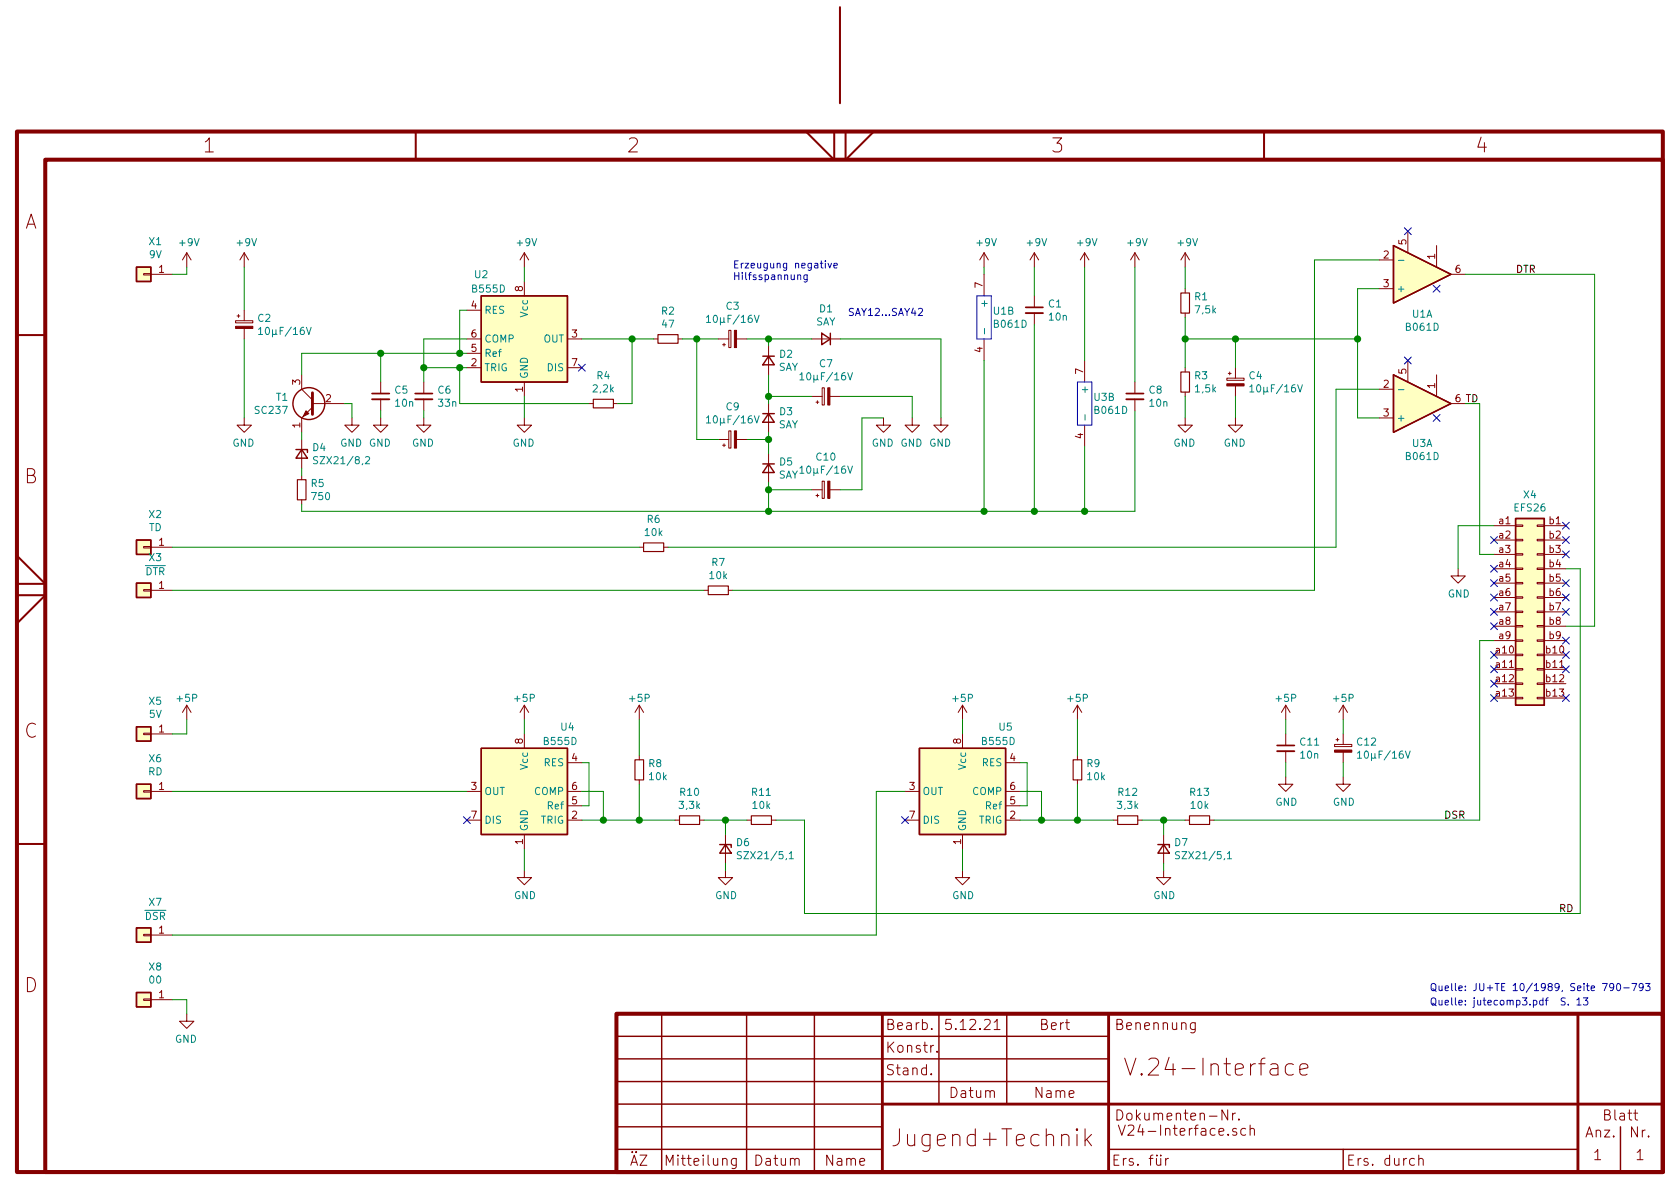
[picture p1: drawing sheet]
<svg xmlns="http://www.w3.org/2000/svg" width="297mm" height="210mm" viewBox="0 0 297 210" stroke-linecap="round" stroke-linejoin="round" font-family="sans-serif">
<path d="M3 23.3h291v184h-291zM8 28.2h286v179.1h-286zM109 179.3h185v28h-185z" fill="none" stroke="#840000" stroke-width=".71"/>
<path d="M148.5 1.3v17M73.5 23.3v4.9M142.5 23.3l5 5v-5M149.5 23.3v5l5-5M223.5 23.3v5M3 59.3h5M3 98.3l5 4.9h-5M3 105.3h5l-5 5M3 149.2h5" fill="none" stroke="#840000" stroke-width=".36"/>
<g fill="none" stroke="#840000" stroke-width=".18">
<path d="M25.4 48.4h1.3v.2h-1.3zM26.7 48.5h3.8M33 44.7v2.5M33 44.7l-.7 1.3M33 44.7l.8 1.3M41.7 56.7h3v.4h-3zM41.9 55.9h.5M42.2 55.6v.5M43.2 44.7l-.8 1.3M43.2 44.7v2.5M43.2 54.9v1.8M43.2 58.1v1.8"/>
<path d="M43.2 44.7l.7 1.3M82.5 59.9h2.6M82.5 54.9h2.6M92.7 44.7v2.5M92.7 49.8v2.5M92.7 44.7l-.8 1.3M92.7 44.7l.8 1.3M100.3 59.9h2.6M115.6 59.9h.7M119.9 59.9h.7M127 59.9h1.9M128.9 58.4h.3v3.1h-.3z"/>
<path d="M130.2 59.9h1.9M143.5 59.9h5.1M174 44.7l-.8 1.3M174 44.7v2.5M174 48.5v3.8M174 59.9v3.8M174 44.7l.8 1.3M182.9 44.7v2.5M182.9 52.3v2.1M182.9 55.4v2M182.9 44.7l-.8 1.3M182.9 44.7l.7 1.3"/>
<path d="M191.8 44.7l-.8 1.3M191.8 44.7v2.5M191.8 44.7l.7 1.3M200.7 44.7v2.5M200.7 44.7l-.8 1.3M200.7 44.7l.7 1.3M209.5 44.7v2.5M209.5 51v.8M209.5 55.4v.7M209.5 44.7l-.7 1.3M209.5 44.7l.8 1.3M243.8 46h2.6"/>
<path d="M243.8 51h2.6M248.9 40.9v3.8M254 43.4v3.8M256.5 48.5h2.6M43.2 73.9v1.3h-1.3l1.3 1.2 1.2-1.2h-1.2M53.3 66.3v2.5l1.9 1.9M53.3 77.7v5.1M55.2 72l-1.9 1.9v2.5M55.2 71.4h5.8M62.2 73.9v1.3h-1.2l1.2 1.2 1.3-1.2h-1.3M67.3 73.9v1.3h-1.3l1.3 1.2 1.3-1.2h-1.3M67.3 67.6v2"/>
<path d="M67.3 70.6v2M74.9 73.9v1.3h-1.2l1.2 1.2 1.3-1.2h-1.3M74.9 67.6v2M74.9 70.6v2M82.5 65h2.6M82.5 62.5h2.6M92.7 73.9v1.3h-1.3l1.3 1.2 1.3-1.2h-1.3M92.7 67.6v2.5M100.3 65h2.6M104.1 71.4h.8M108.5 71.4h.7M127 77.7h1.9"/>
<path d="M127.8 61h.5M127.8 78.7h.5M128 60.7v.5M128 78.5v.5M128.9 76.2h.3v3h-.3zM130.2 77.7h1.9M135.9 61.2v5.1M135.9 71.4v5M143.5 70.1h1.9M144.3 71.1h.5M144.5 70.9v.5M145.4 68.6h.3v3h-.3z"/>
<path d="M146.7 70.1h1.9M156.2 73.9v1.3h-1.3l1.3 1.2 1.3-1.2h-1.3M161.3 73.9v1.3h-1.3l1.3 1.2 1.3-1.2h-1.3M166.4 73.9v1.3h-1.3l1.3 1.2 1.2-1.2h-1.2M191.8 63.7v3.9M191.8 75.2v3.8M200.7 67.6v2M200.7 70.6v2M209.5 73.9v1.3h-1.2l1.2 1.2 1.3-1.2h-1.3M209.5 65v.8M209.5 69.3v.8M216.9 66.9h3.1v.4h-3.1z"/>
<path d="M217.2 66h.5M217.4 65.8v.5M218.4 73.9v1.3h-1.2l1.2 1.2 1.3-1.2h-1.3M218.4 65v1.9M218.4 68.2v1.9M243.8 68.8h2.6M243.8 73.9h2.6M248.9 63.7v3.9M254 66.3v3.8M256.5 71.4h2.6M25.4 96.6h1.3v.3h-1.3zM26.7 96.8h3.8"/>
<path d="M53.3 84.1v.7M53.3 88.4v.7M113 96.8h.8M117.3 96.8h.8M135.9 80.3v5M143.5 86.6h1.9M144.3 87.6h.5M144.5 87.4v.5M145.4 85.1h.3v3h-.3zM146.7 86.6h1.9M264.2 93h3.8M264.2 95.5h3.8"/>
<path d="M264.2 98h3.8M268 97.9h1.2v.3h-1.2zM268 95.4h1.2v.2h-1.2zM268 92.8h1.2v.3h-1.2zM271.8 97.9h1.2v.3h-1.2zM271.8 95.4h1.2v.2h-1.2zM271.8 92.8h1.2v.3h-1.2zM273 93h3.9M273 95.5h3.9M273 98h3.9M25.4 104.3h1.3v.2h-1.3zM26.7 104.4h3.8"/>
<path d="M124.5 104.4h.7M128.8 104.4h.7M257.8 100.6v1.2h1.3l-1.3 1.3-1.3-1.3h1.3M264.2 115.8h3.8M264.2 118.4h3.8M264.2 100.6h3.8M264.2 103.1h3.8M264.2 105.7h3.8M264.2 108.2h3.8M264.2 110.7h3.8M264.2 113.3h3.8M268 113.2h1.2v.2h-1.2z"/>
<path d="M268 115.7h1.2v.2h-1.2zM268 118.2h1.2v.3h-1.2zM268 110.6h1.2v.3h-1.2zM268 105.5h1.2v.3h-1.2zM268 103h1.2v.2h-1.2zM268 100.5h1.2v.2h-1.2zM268 108.1h1.2v.2h-1.2zM271.8 113.2h1.2v.2h-1.2zM271.8 115.7h1.2v.2h-1.2zM271.8 118.2h1.2v.3h-1.2zM271.8 110.6h1.2v.3h-1.2zM271.8 105.5h1.2v.3h-1.2z"/>
<path d="M271.8 103h1.2v.2h-1.2zM271.8 100.5h1.2v.2h-1.2zM271.8 108.1h1.2v.2h-1.2zM273 115.8h3.9M273 118.4h3.9M273 100.6h3.9M273 103.1h3.9M273 105.7h3.9M273 108.2h3.9M273 110.7h3.9M273 113.3h3.9M25.4 139.8h1.3v.3h-1.3z"/>
<path d="M25.4 129.7h1.3v.2h-1.3zM26.7 139.9h3.8M26.7 129.8h3.8M33 124.7l.8 1.3M33 124.7v2.5M33 124.7l-.7 1.3M82.5 139.9h2.6M92.7 124.7v2.5M92.7 129.8v2.5M92.7 124.7l.8 1.3M92.7 124.7l-.8 1.3M100.3 139.9h2.6"/>
<path d="M100.3 134.9h2.6M113 124.7v2.5M113 133.6v.8M113 137.9v.8M113 124.7l.8 1.3M113 124.7l-.7 1.3M160 139.9h2.6M170.2 124.7l.7 1.3M170.2 124.7v2.5M170.2 129.8v2.5M170.2 124.7l-.8 1.3M177.8 139.9h2.5"/>
<path d="M177.8 134.9h2.5M190.5 124.7v2.5M190.5 133.6v.8M190.5 137.9v.8M190.5 124.7l.8 1.3M190.5 124.7l-.8 1.3M227.3 137.4v1.3h1.3l-1.3 1.2-1.2-1.2h1.2M227.3 124.7l.8 1.3M227.3 124.7v2.5M227.3 129.8v2M227.3 132.8v2.1M227.3 124.7l-.7 1.3"/>
<path d="M236 131.6h3v.4h-3zM236.2 130.8h.5M236.5 130.6v.5M237.5 137.4v1.3h1.3l-1.3 1.2-1.3-1.2h1.3M237.5 124.7l.8 1.3M237.5 124.7v2.5M237.5 129.8v1.8M237.5 133v1.9M237.5 124.7l-.8 1.3M264.2 120.9h3.8M264.2 123.4h3.8M268 120.8h1.2v.2h-1.2z"/>
<path d="M268 123.3h1.2v.3h-1.2zM271.8 120.8h1.2v.2h-1.2zM271.8 123.3h1.2v.3h-1.2zM273 120.9h3.9M273 123.4h3.9M82.5 145h2.6M92.7 153.9v1.3h1.3l-1.3 1.3-1.3-1.3h1.3M92.7 147.6v2.5M100.3 145h2.6M100.3 142.5h2.6M119.4 145h.7M123.7 145h.8"/>
<path d="M128.3 153.9v1.3h1.2l-1.2 1.3-1.3-1.3h1.3M128.3 147.6v5M132.1 145h.7M136.4 145h.8M160 145h2.6M170.2 153.9v1.3h1.2l-1.2 1.3-1.3-1.3h1.3M170.2 147.6v2.5M177.8 145h2.5M177.8 142.5h2.5M196.8 145h.8M201.2 145h.7M205.7 153.9v1.3h1.3l-1.3 1.3-1.2-1.3h1.2"/>
<path d="M205.7 147.6v5M209.5 145h.8M213.9 145h.7M25.4 165.2h1.3v.3h-1.3zM25.4 176.7h1.3v.2h-1.3zM26.7 165.3h3.8M26.7 176.8h3.8M33 179.3v1.3h-1.3l1.3 1.3 1.3-1.3h-1.3M164.6 189.9l.1 .1-.1 .1v-.2v.2M164.7 181.9v.2l-.1-.1 .1-.1v.2M165.7 185.9v.2M175.8 182.1h1"/>
<path d="M191.8 199.6v3M211.3 180.8v1.5a.5 .5 0 0 1-.8 .3M211.3 180.9l-.5-.1-.3 .4v.7l.3 .2 .5-.1M217.1 196.3v1.8l-1-1.8v1.8M217.9 196.8v1.3M218.4 196.8l-.3 .1-.2 .3M218.6 199.6l-.4-.1-.3 .3 .1 .3 .6 .1v.5l-.2 .1-.5-.1M219 197.9v.2M220.2 199.6l-.1-.1a.56 .56 0 0 0-.7 .4v.5a.56 .56 0 0 0 .7 .4l.1-.1M221 199.7a.44 .44 0 0 1 .8 .1v1M221 199v1.8M228.7 188.3l-.3-.2h-.6l-.4 .3-.1 .3v.8l.2 .5 .3 .1h.6l.3-.1"/>
<path d="M229.8 189.1l1.4-.3-.1-.5-.3-.2h-.5l-.3 .2-.2 .2v1.2l.2 .3 .3 .1h.5l.3-.1M130.2 204.8v1.5a.49 .49 0 0 1-.8 .3M130.2 204.9l-.2-.1a.56 .56 0 0 0-.7 .4v.5a.56 .56 0 0 0 .7 .4l.2-.1M192.1 201.5l.9 1.1M193 200.6l-1.2 1.1M206.1 204.8v1.3M206.6 204.8l-.3 .1-.2 .3M250.9 205l.2-.2 .4 .1 .1 1.2M250.9 204.3v1.8"/>
</g>
<g fill="none" stroke="#840000" stroke-width=".25">
<path d="M24.1 47.2h2.6v2.6h-2.6zM85.1 52.3h15.2v15.3h-15.2zM145.3 58.9l1.5 1-1.5 1.1zM146.8 58.9v2.1M246.4 43.4l10.1 5.1-10.1 5.1zM52.3 79.5h2.1v.5M53.3 79.5l1.1 1.5h-2.1zM134.9 73.1h2M134.9 63h2M135.9 73.1l1 1.6h-2zM135.9 63l1 1.5h-2zM246.4 66.3l10.1 5.1-10.1 5z"/>
<path d="M24.1 95.5h2.6v2.5h-2.6zM134.9 82h2M135.9 82l1 1.6h-2zM268 91.7h5v33h-5zM24.1 103.1h2.6v2.6h-2.6zM24.1 138.7h2.6v2.5h-2.6zM24.1 128.5h2.6v2.6h-2.6zM85.1 132.3h15.2v15.3h-15.2zM162.6 132.3h15.2v15.3h-15.2zM127.3 149.3h2v.6M128.3 149.3l1 1.6h-2zM204.7 149.3h2.1v.6"/>
<path d="M205.7 149.3l1.1 1.6h-2.1zM24.1 164.1h2.6v2.5h-2.6zM24.1 175.5h2.6v2.5h-2.6zM117 179.3v28M132 179.3v28M144 179.3v28M166 179.3v15.9M178 179.3v15.9M109 183.3h87M109 187.2h87M109 191.3h87M109 199.3h47"/>
<path d="M109 195.2h47M286.5 199.3v8M109 203.2h47M196 203.2h83M237.5 203.2v4.1"/>
<circle cx="54.6" cy="71.4" r="2.82"/>
</g>
<path d="M55.2 69.5v3.8M156 179.3v28M196 179.3v28M279 179.3v28M156 195.2h138" fill="none" stroke="#840000" stroke-width=".51"/>
<g fill="none" stroke="#840000" stroke-width=".2">
<path d="M116.3 59.2h3.6v1.5h-3.6zM208.8 51.8h1.5v3.6h-1.5zM104.9 70.6h3.6v1.5h-3.6zM208.8 65.8h1.5v3.5h-1.5zM52.6 84.8h1.5v3.6h-1.5zM113.8 96h3.5v1.5h-3.5zM125.2 103.6h3.6v1.6h-3.6zM112.3 134.4h1.5v3.5h-1.5zM189.7 134.4h1.6v3.5h-1.6zM120.1 144.3h3.6v1.5h-3.6zM132.8 144.3h3.6v1.5h-3.6zM197.6 144.3h3.6v1.5h-3.6z"/>
<path d="M210.3 144.3h3.6v1.5h-3.6z"/>
</g>
<g fill="#840000" stroke="#840000" stroke-width=".18">
<path d="M129.8 58.4h.4v3.1h-.4z"/>
<path d="M216.9 67.9h3.1v.3h-3.1z"/>
<path d="M129.8 76.2h.4v3h-.4z"/>
<path d="M146.4 85.1h.3v3h-.3z"/>
<path d="M146.4 68.6h.3v3h-.3z"/>
<path d="M236 132.6h3v.4h-3z"/>
<path d="M54.1 72.6l.5 .5-1 .6z"/>
<path d="M41.7 57.7h3v.4h-3z"/>
</g>
<g fill="none" stroke="#008484" stroke-width=".18">
<path d="M45.7 58.2l.4-.3v1.3M45.7 59.2h.7M54.2 57.9l.4 1.3 .4-1.3M124.9 56.1l.4-.4v1.3M124.9 57h.7M133.4 55.7l.4 1.3 .4-1.3M174.1 58.1v.9M247.2 46h1M124.9 73.9l.4-.4v1.3M124.9 74.8h.7M133.4 73.5l.4 1.3 .4-1.3M141.4 66.3l.4-.4v1.3"/>
<path d="M141.4 67.2h.7M149.9 65.9l.4 1.3 .4-1.3M191.8 73.3v1M221 68.4l.3-.4v1.3M221 69.3h.7M229.4 68l.5 1.3 .4-1.3M247.2 68.9h1M56.2 80.8l-.5-.1-.2 .2-.1 .2 .1 .2 .5 .2 .2 .3-.3 .2h-.5M64.6 80.9l.5-.2 .3 .4-.8 .9h.8M141.4 82.8l.4-.4v1.3M141.4 83.7h.7M149.9 82.4l.4 1.3 .4-1.3"/>
<path d="M240 133.2l.4-.4v1.3M240 134.1h.7M248.5 132.8l.4 1.3 .4-1.3M131.1 150.7l-.5-.1-.2 .1v.2l.1 .2 .5 .2 .1 .3-.3 .3-.4-.1M139.5 150.9l.4-.3v1.3M139.5 151.9h.8M208.6 150.7l-.5-.1-.2 .1-.1 .2 .1 .2 .5 .2 .2 .3-.3 .3-.5-.1M217 150.9l.4-.3v1.3M217 151.9h.8"/>
</g>
<g fill="#ffffc2" stroke="#ffffc2" stroke-width=".18">
<path d="M24.1 95.5h2.6v2.5h-2.6z"/>
<path d="M24.1 164.1h2.6v2.5h-2.6z"/>
<path d="M24.1 138.7h2.6v2.5h-2.6z"/>
<path d="M24.1 103.1h2.6v2.6h-2.6z"/>
<path d="M246.4 43.4l10.1 5.1-10.1 5.1z"/>
<path d="M85.1 132.3h15.2v15.3h-15.2z"/>
<path d="M268 91.7h5v33h-5z"/>
<path d="M162.6 132.3h15.2v15.3h-15.2z"/>
<path d="M24.1 175.5h2.6v2.5h-2.6z"/>
<path d="M24.1 128.5h2.6v2.6h-2.6z"/>
<path d="M24.1 47.2h2.6v2.6h-2.6z"/>
<path d="M246.4 66.3l10.1 5.1-10.1 5z"/>
<path d="M85.1 52.3h15.2v15.3h-15.2z"/>
</g>
<path d="M181.4 55.4h3M65.8 70.6h3M73.4 70.6h3.1M199.1 70.6h3.1M225.8 132.8h3.1" fill="none" stroke="#840000" stroke-width=".33"/>
<path d="M181.4 54.4h3M65.8 69.6h3M73.4 69.6h3.1M199.1 69.6h3.1M225.8 131.8h3.1" fill="none" stroke="#840000" stroke-width=".3"/>
<g fill="none" stroke="#0000c2" stroke-width=".18">
<path d="M141 48.7l.2-.1 .3 .1 .1 .7M142.7 48.6v1.2l-.2 .1-.3-.1M142.7 48.7l-.3-.1-.3 .2 .1 .6h.5M145.9 46.1v.1M145.9 46.6v.8M146.4 46.6l.3 .8 .3-.8M147.4 47l.7-.1-.1-.3h-.4l-.2 .1 .1 .6h.5M162.4 54.7l.5-.2 .2 .4-.8 .9h.8M172.7 52.3h2.6v7.6h-2.6zM190.5 67.6h2.5v7.6h-2.5zM276.7 176.5l-.4-.1-.2 .2v.3l.5 .3 .1 .3-.2 .2h-.5M277.3 177.6v.1"/>
<path d="M278.8 176.8l.4-.4v1.3M278.8 177.7h.7M280 176.4h.7l-.4 .5 .4 .2v.4l-.2 .2-.5-.1M283.3 173.9h.9l-.6 1.3M285.3 174.5l-.2 .2h-.3l-.2-.2 .1-.5 .1-.1h.3l.2 .3a.97 .97 0 0 1-.2 .9l-.4 .1M285.9 174l.2-.1a.67 .67 0 0 1 .5 .6 .67 .67 0 0 1-.5 .7l-.2-.1-.1-.4zM287.1 174.7h1M288.5 173.9h.9l-.6 1.3M290.5 174.5l-.2 .2-.4-.1-.1-.1 .1-.5 .1-.1h.3l.2 .3a.97 .97 0 0 1-.2 .9l-.4 .1M291 173.9h.7l-.4 .5 .4 .1v.4l-.2 .3-.5-.1"/>
</g>
<g fill="none" stroke="#008400" stroke-width=".18">
<path d="M33 47.2v1.3h-2.5M43.2 47.2v7.7M43.2 59.9v14M82.5 59.9h-7.6v7.7M82.5 54.9h-1.2v7.6M92.7 47.2v2.6M102.9 59.9h12.7M111.8 59.9v11.5h-2.6M120.6 59.9h6.4M123.2 59.9v17.8h3.8M132.1 59.9h11.4M135.9 59.9v1.3"/>
<path d="M148.6 59.9h17.8v14M174 47.2v1.3M182.9 47.2v5.1M182.9 57.4v33M191.8 47.2v16.5M200.7 47.2v20.4M209.5 59.9h30.5M209.5 47.2v3.8M209.5 56.1v8.9M218.4 59.9v5.1M243.8 51h-3.8v22.9h3.8M243.8 46h-11.4v58.4h-102.9"/>
<path d="M259.1 48.5h22.8v62.2h-5M53.3 76.4v1.3M61 71.4h1.2v2.5M67.3 62.5v5.1M67.3 72.6v1.3M74.9 72.6v1.3M74.9 65h7.6M81.3 65v6.4h22.8M82.5 62.5h-29.2v3.8M92.7 70.1v3.8M132.1 77.7h3.8M135.9 66.3v5.1"/>
<path d="M135.9 76.4v3.9M135.9 70.1h7.6M148.6 70.1h12.7v3.8M156.2 73.9h-3.8v12.7h-3.8M174 63.7v26.7M191.8 79v11.4M200.7 72.6v17.8h-147.4v-1.3M209.5 70.1v3.8M218.4 70.1v3.8M243.8 68.8h-7.6v28h-118.1M261.6 71.4v26.6h2.6M30.5 96.8h82.5"/>
<path d="M53.3 82.8v1.3M135.9 85.3v5.1M135.9 86.6h7.6M264.2 93h-6.4v7.6M30.5 104.4h94M264.2 113.3h-2.6v31.7h-47M276.9 100.6h2.5v60.9h-137.2v-16.5h-5M30.5 139.9h52M33 127.2v2.6h-2.5M92.7 127.2v2.6M102.9 139.9h3.8v5.1M102.9 134.9h1.2v7.6h-1.2"/>
<path d="M113 127.2v6.4M113 138.7v6.3M160 139.9h-5.1v25.4h-124.4M170.2 127.2v2.6M180.3 139.9h3.8v5.1M180.3 134.9h1.3v7.6h-1.3M190.5 127.2v6.4M190.5 138.7v6.3M227.3 127.2v2.6M227.3 134.9v2.5M237.5 127.2v2.6M237.5 134.9v2.5"/>
<path d="M92.7 150.1v3.8M102.9 145h16.5M124.5 145h7.6M128.3 145v2.6M128.3 152.6v1.3M170.2 150.1v3.8M180.3 145h16.5M201.9 145h7.6M205.7 145v2.6M205.7 152.6v1.3M30.5 176.8h2.5v2.5"/>
</g>
<g fill="#008400" stroke="#008400" stroke-width=".25">
<circle cx="74.9" cy="65" r=".51"/>
<circle cx="67.3" cy="62.5" r=".51"/>
<circle cx="81.3" cy="62.5" r=".51"/>
<circle cx="81.3" cy="65" r=".51"/>
<circle cx="111.8" cy="59.9" r=".51"/>
<circle cx="135.9" cy="59.9" r=".51"/>
<circle cx="135.9" cy="70.1" r=".51"/>
<circle cx="205.7" cy="145" r=".51"/>
<circle cx="123.2" cy="59.9" r=".51"/>
<circle cx="135.9" cy="77.7" r=".51"/>
<circle cx="190.5" cy="145" r=".51"/>
<circle cx="135.9" cy="86.6" r=".51"/>
<circle cx="218.4" cy="59.9" r=".51"/>
<circle cx="128.3" cy="145" r=".51"/>
<circle cx="113" cy="145" r=".51"/>
<circle cx="106.7" cy="145" r=".51"/>
<circle cx="182.9" cy="90.4" r=".51"/>
<circle cx="184.2" cy="145" r=".51"/>
<circle cx="174" cy="90.4" r=".51"/>
<circle cx="209.6" cy="59.9" r=".51"/>
<circle cx="240" cy="59.9" r=".51"/>
<circle cx="191.8" cy="90.4" r=".51"/>
<circle cx="135.9" cy="90.4" r=".51"/>
</g>
<g fill="none" stroke="#000084" stroke-width=".18">
<path d="M248.3 40.3l1.2 1.2M249.5 40.3l-1.2 1.2M253.4 50.4l1.2 1.3M254.6 50.4l-1.2 1.3M102.3 64.4l1.2 1.2M103.5 64.4l-1.2 1.2M248.3 63.1l1.2 1.3M249.5 63.1l-1.2 1.3M253.4 73.3l1.2 1.2M254.6 73.3l-1.2 1.2M263.6 94.9l1.2 1.2M263.6 100l1.2 1.2"/>
<path d="M264.8 94.9l-1.2 1.2M264.8 100l-1.2 1.2M276.3 97.4l1.2 1.2M276.3 94.9l1.2 1.2M276.3 92.3l1.2 1.3M277.5 97.4l-1.2 1.2M277.5 94.9l-1.2 1.2M277.5 92.3l-1.2 1.3M263.6 117.7l1.2 1.3M263.6 105l1.2 1.3M263.6 115.2l1.2 1.2M263.6 110.1l1.2 1.2"/>
<path d="M263.6 107.6l1.2 1.2M263.6 102.5l1.2 1.2M264.8 117.7l-1.2 1.3M264.8 115.2l-1.2 1.2M264.8 110.1l-1.2 1.2M264.8 107.6l-1.2 1.2M264.8 105l-1.2 1.3M264.8 102.5l-1.2 1.2M276.3 107.6l1.2 1.2M276.3 117.7l1.2 1.3M276.3 112.7l1.2 1.2M276.3 115.2l1.2 1.2"/>
<path d="M276.3 105l1.2 1.3M276.3 102.5l1.2 1.2M277.5 107.6l-1.2 1.2M277.5 105l-1.2 1.3M277.5 117.7l-1.2 1.3M277.5 102.5l-1.2 1.2M277.5 112.7l-1.2 1.2M277.5 115.2l-1.2 1.2M263.6 122.8l1.2 1.2M263.6 120.3l1.2 1.2M264.8 120.3l-1.2 1.2M264.8 122.8l-1.2 1.2"/>
<path d="M276.3 122.8l1.2 1.2M277.5 122.8l-1.2 1.2M81.9 144.4l1.3 1.2M83.2 144.4l-1.3 1.2M159.4 144.4l1.2 1.2M160.6 144.4l-1.2 1.2"/>
</g>
<g font-size="4.2" fill="#840000">
<text x="198.5" y="190.3">V.24-Interface</text>
<text x="159" y="202.8">Jugend+Technik</text>
</g>
<g font-size="3.5" fill="#840000">
<text x="36" y="27">1</text>
<text x="111" y="27">2</text>
<text x="186" y="27">3</text>
<text x="261" y="27">4</text>
<text x="4.3" y="40.5">A</text>
<text x="4.3" y="85.5">B</text>
<text x="4.3" y="130.5">C</text>
<text x="4.3" y="175.5">D</text>
</g>
<g font-size="2.5" fill="#840000">
<text x="156.5" y="182.1">Bearb.</text>
<text x="167.8" y="182.1">5.12.21</text>
<text x="184" y="182.1">Bert</text>
<text x="197" y="182.1">Benennung</text>
<text x="156.5" y="190.1">Stand.</text>
<text x="156.5" y="186.2">Konstr.</text>
<text x="168.1" y="194.2">Datum</text>
<text x="183.1" y="194.2">Name</text>
<text x="197" y="198.1">Dokumenten-Nr.</text>
<text x="197.5" y="200.8">V24-Interface.sch</text>
<text x="280.4" y="201.1">Anz.</text>
<text x="283.7" y="198.1">Blatt</text>
<text x="288.3" y="201.1">Nr.</text>
<text x="111.3" y="206.1">ÄZ</text>
<text x="118.1" y="206.1">Mitteilung</text>
<text x="133.6" y="206.1">Datum</text>
<text x="146.1" y="206.1">Name</text>
<text x="196.5" y="206.1">Ers. für</text>
<text x="238" y="206.1">Ers. durch</text>
<text x="281.8" y="205.2">1</text>
<text x="289.3" y="205.2">1</text>
</g>
<g font-size="1.8" fill="#008484">
<text x="26.4" y="43.4">X1</text>
<text x="26.4" y="45.7">9V</text>
<text x="31.8" y="43.5">+9V</text>
<text x="42" y="43.5">+9V</text>
<text x="91.5" y="43.5">+9V</text>
<text x="172.8" y="43.5">+9V</text>
<text x="181.7" y="43.5">+9V</text>
<text x="190.6" y="43.5">+9V</text>
<text x="199.4" y="43.5">+9V</text>
<text x="208.3" y="43.5">+9V</text>
<text x="83.6" y="51.7">B555D</text>
<text x="84" y="49.2">U2</text>
<text x="174.6" y="53.9" transform="rotate(-90 174.6 53.9)">+</text>
<text x="211.3" y="53.1">R1</text>
<text x="246.9" y="51.7">+</text>
<text x="45.6" y="56.9">C2</text>
<text x="46.4" y="59.2">10µF/16V</text>
<text x="85.6" y="55.5">RES</text>
<text x="93.3" y="56" transform="rotate(-90 93.3 56)">Vcc</text>
<text x="117" y="55.6">R2</text>
<text x="117.1" y="58">47</text>
<text x="125.6" y="57.1">10µF/16V</text>
<text x="128.4" y="54.8">C3</text>
<text x="144.2" y="57.6">SAY</text>
<text x="144.9" y="55.2">D1</text>
<text x="175.7" y="55.6">U1B</text>
<text x="175.9" y="58">B061D</text>
<text x="185.4" y="54.4">C1</text>
<text x="185.5" y="56.7">10n</text>
<text x="211.4" y="55.4">7,5k</text>
<text x="248.7" y="58.5">B061D</text>
<text x="249.7" y="56.2">U1A</text>
<text x="85.6" y="65.7">TRIG</text>
<text x="85.6" y="63.1">Ref</text>
<text x="85.6" y="60.6">COMP</text>
<text x="96.1" y="60.6">OUT</text>
<text x="96.9" y="65.7">DIS</text>
<text x="137.6" y="65.6">SAY</text>
<text x="137.9" y="63.3">D2</text>
<text x="144.9" y="64.9">C7</text>
<text x="48.9" y="70.9">T1</text>
<text x="69.8" y="69.6">C5</text>
<text x="70" y="71.9">10n</text>
<text x="77.5" y="69.6">C6</text>
<text x="77.6" y="71.9">33n</text>
<text x="93.3" y="67.1" transform="rotate(-90 93.3 67.1)">GND</text>
<text x="105" y="69.4">2,2k</text>
<text x="105.6" y="67.1">R4</text>
<text x="142.1" y="67.3">10µF/16V</text>
<text x="192.4" y="69.1" transform="rotate(-90 192.4 69.1)">+</text>
<text x="193.5" y="70.9">U3B</text>
<text x="203.2" y="69.6">C8</text>
<text x="203.3" y="71.9">10n</text>
<text x="211.3" y="67.1">R3</text>
<text x="211.4" y="69.4">1,5k</text>
<text x="220.9" y="67.1">C4</text>
<text x="221.7" y="69.4">10µF/16V</text>
<text x="45.2" y="73.2">SC237</text>
<text x="125.6" y="74.9">10µF/16V</text>
<text x="128.4" y="72.6">C9</text>
<text x="137.6" y="75.7">SAY</text>
<text x="137.9" y="73.4">D3</text>
<text x="193.6" y="73.2">B061D</text>
<text x="246.9" y="74.5">+</text>
<text x="41.1" y="79">GND</text>
<text x="55.3" y="79.8">D4</text>
<text x="56.2" y="82.1">SZX21/8,2</text>
<text x="60.1" y="79">GND GND</text>
<text x="72.8" y="79">GND</text>
<text x="90.6" y="79">GND</text>
<text x="137.9" y="82.3">D5</text>
<text x="142.1" y="83.8">10µF/16V</text>
<text x="144.4" y="81.5">C10</text>
<text x="154.1" y="79">GND GND GND</text>
<text x="207.5" y="79">GND</text>
<text x="216.4" y="79">GND</text>
<text x="248.7" y="81.4">B061D</text>
<text x="249.7" y="79">U3A</text>
<text x="55" y="86.1">R5</text>
<text x="55.2" y="88.4">750</text>
<text x="137.6" y="84.6">SAY</text>
<text x="269.4" y="88.1">X4</text>
<text x="26.3" y="93.9">TD</text>
<text x="26.4" y="91.6">X2</text>
<text x="114.1" y="94.8">10k</text>
<text x="114.5" y="92.5">R6</text>
<text x="267.8" y="90.4">EFS26</text>
<text x="25.7" y="101.7">DTR</text>
<text x="26.4" y="99.2">X3</text>
<text x="125.9" y="100.1">R7</text>
<text x="125.5" y="102.4">10k</text>
<text x="256" y="105.7">GND</text>
<text x="26.4" y="124.6">X5</text>
<text x="31.4" y="124.1">+5P</text>
<text x="91.1" y="124.1">+5P</text>
<text x="111.4" y="124.1">+5P</text>
<text x="168.6" y="124.1">+5P</text>
<text x="188.9" y="124.1">+5P</text>
<text x="225.7" y="124.1">+5P</text>
<text x="235.9" y="124.1">+5P</text>
<text x="26.4" y="126.9">5V</text>
<text x="96.3" y="131.7">B555D</text>
<text x="99.2" y="129.2">U4</text>
<text x="173.8" y="131.7">B555D</text>
<text x="176.7" y="129.2">U5</text>
<text x="229.9" y="131.8">C11</text>
<text x="240" y="131.8">C12</text>
<text x="26.2" y="137.1">RD</text>
<text x="26.4" y="134.8">X6</text>
<text x="93.3" y="136" transform="rotate(-90 93.3 136)">Vcc</text>
<text x="96.2" y="135.5">RES</text>
<text x="114.7" y="135.7">R8</text>
<text x="114.9" y="138">10k</text>
<text x="170.8" y="136" transform="rotate(-90 170.8 136)">Vcc</text>
<text x="173.7" y="135.5">RES</text>
<text x="192.2" y="135.7">R9</text>
<text x="192.3" y="138">10k</text>
<text x="230" y="134.2">10n</text>
<text x="240.7" y="134.2">10µF/16V</text>
<text x="85.6" y="140.6">OUT</text>
<text x="94.5" y="140.6">COMP</text>
<text x="97" y="143.1">Ref</text>
<text x="120.2" y="143">3,3k</text>
<text x="120.3" y="140.7">R10</text>
<text x="133" y="140.7">R11</text>
<text x="133.1" y="143">10k</text>
<text x="163.1" y="140.6">OUT</text>
<text x="172" y="140.6">COMP</text>
<text x="174.4" y="143.1">Ref</text>
<text x="197.7" y="143">3,3k</text>
<text x="197.8" y="140.7">R12</text>
<text x="210.5" y="140.7">R13</text>
<text x="210.6" y="143">10k</text>
<text x="225.5" y="142.5">GND</text>
<text x="235.7" y="142.5">GND</text>
<text x="85.6" y="145.7">DIS</text>
<text x="93.3" y="147.1" transform="rotate(-90 93.3 147.1)">GND</text>
<text x="95.6" y="145.7">TRIG</text>
<text x="130.3" y="149.6">D6</text>
<text x="163.1" y="145.7">DIS</text>
<text x="170.8" y="147.1" transform="rotate(-90 170.8 147.1)">GND</text>
<text x="173.1" y="145.7">TRIG</text>
<text x="207.7" y="149.6">D7</text>
<text x="131.2" y="151.9">SZX21/5,1</text>
<text x="208.6" y="151.9">SZX21/5,1</text>
<text x="26.4" y="160.2">X7</text>
<text x="90.9" y="159">GND</text>
<text x="126.4" y="159">GND</text>
<text x="168.4" y="159">GND</text>
<text x="203.9" y="159">GND</text>
<text x="25.6" y="162.7">DSR</text>
<text x="26.4" y="171.6">X8</text>
<text x="26.5" y="173.9">00</text>
<text x="30.9" y="184.4">GND</text>
</g>
<g font-size="1.8" fill="#0000c2">
<text x="129.5" y="47.5">Erzeugung negative</text>
<text x="129.5" y="49.5">Hilfsspannung</text>
<text x="149.9" y="55.9">SAY12...SAY42</text>
<text x="252.7" y="177.8">Quelle: jutecomp3.pdf S. 13</text>
<text x="252.7" y="175.3">Quelle: JU+TE 10/1989, Seite 790-793</text>
</g>
<g font-size="1.8" fill="#840000">
<text x="244.6" y="45.7">2</text>
<text x="248.7" y="43.3" transform="rotate(-90 248.7 43.3)">5</text>
<text x="253.7" y="45.8" transform="rotate(-90 253.7 45.8)">1</text>
<text x="28.1" y="48.3">1</text>
<text x="92.5" y="51.5" transform="rotate(-90 92.5 51.5)">8</text>
<text x="173.7" y="50.9" transform="rotate(-90 173.7 50.9)">7</text>
<text x="244.6" y="50.8">3</text>
<text x="257.3" y="48.3">6</text>
<text x="83.3" y="54.6">4</text>
<text x="83.3" y="59.7">6</text>
<text x="101.1" y="59.7">3</text>
<text x="83.3" y="64.8">2</text>
<text x="83.3" y="62.2">5</text>
<text x="101.1" y="64.8">7</text>
<text x="173.7" y="62.3" transform="rotate(-90 173.7 62.3)">4</text>
<text x="53.1" y="68" transform="rotate(-90 53.1 68)">3</text>
<text x="57.6" y="71.1">2</text>
<text x="92.5" y="69.3" transform="rotate(-90 92.5 69.3)">1</text>
<text x="191.5" y="66.1" transform="rotate(-90 191.5 66.1)">7</text>
<text x="244.6" y="68.6">2</text>
<text x="248.7" y="66.1" transform="rotate(-90 248.7 66.1)">5</text>
<text x="253.7" y="68.7" transform="rotate(-90 253.7 68.7)">1</text>
<text x="53.1" y="75.7" transform="rotate(-90 53.1 75.7)">1</text>
<text x="191.5" y="77.6" transform="rotate(-90 191.5 77.6)">4</text>
<text x="244.6" y="73.7">3</text>
<text x="265.1" y="92.7">a1</text>
<text x="265.1" y="95.2">a2</text>
<text x="273.9" y="92.7">b1</text>
<text x="273.9" y="95.2">b2</text>
<text x="28.1" y="96.5">1</text>
<text x="265.1" y="97.8">a3</text>
<text x="265.1" y="100.3">a4</text>
<text x="273.9" y="97.8">b3</text>
<text x="273.9" y="100.3">b4</text>
<text x="28.1" y="104.1">1</text>
<text x="265.1" y="102.9">a5</text>
<text x="265.1" y="105.4">a6</text>
<text x="265.1" y="107.9">a7</text>
<text x="273.9" y="102.9">b5</text>
<text x="273.9" y="105.4">b6</text>
<text x="273.9" y="107.9">b7</text>
<text x="265.1" y="110.5">a8</text>
<text x="265.1" y="113">a9</text>
<text x="273.9" y="110.5">b8</text>
<text x="273.9" y="113">b9</text>
<text x="264.6" y="115.6">a10</text>
<text x="264.6" y="118.1">a11</text>
<text x="273.4" y="115.6">b10</text>
<text x="273.4" y="118.1">b11</text>
<text x="264.6" y="120.6">a12</text>
<text x="264.6" y="123.2">a13</text>
<text x="273.4" y="120.6">b12</text>
<text x="273.4" y="123.2">b13</text>
<text x="28.1" y="129.5">1</text>
<text x="92.5" y="131.5" transform="rotate(-90 92.5 131.5)">8</text>
<text x="169.9" y="131.5" transform="rotate(-90 169.9 131.5)">8</text>
<text x="101.1" y="134.6">4</text>
<text x="178.6" y="134.6">4</text>
<text x="28.1" y="139.7">1</text>
<text x="83.3" y="139.7">3</text>
<text x="101.1" y="142.2">5</text>
<text x="101.1" y="139.7">6</text>
<text x="160.8" y="139.7">3</text>
<text x="178.6" y="142.2">5</text>
<text x="178.6" y="139.7">6</text>
<text x="83.3" y="144.8">7</text>
<text x="92.5" y="149.3" transform="rotate(-90 92.5 149.3)">1</text>
<text x="101.1" y="144.8">2</text>
<text x="160.8" y="144.8">7</text>
<text x="169.9" y="149.3" transform="rotate(-90 169.9 149.3)">1</text>
<text x="178.6" y="144.8">2</text>
<text x="28.1" y="165.1">1</text>
<text x="28.1" y="176.5">1</text>
</g>
<g font-size="1.8">
<text x="268" y="48.3">DTR</text>
<text x="257.3" y="71.1">6 TD</text>
<text x="255.3" y="144.8">DSR</text>
<text x="275.6" y="161.3">RD</text>
</g>
</svg>
